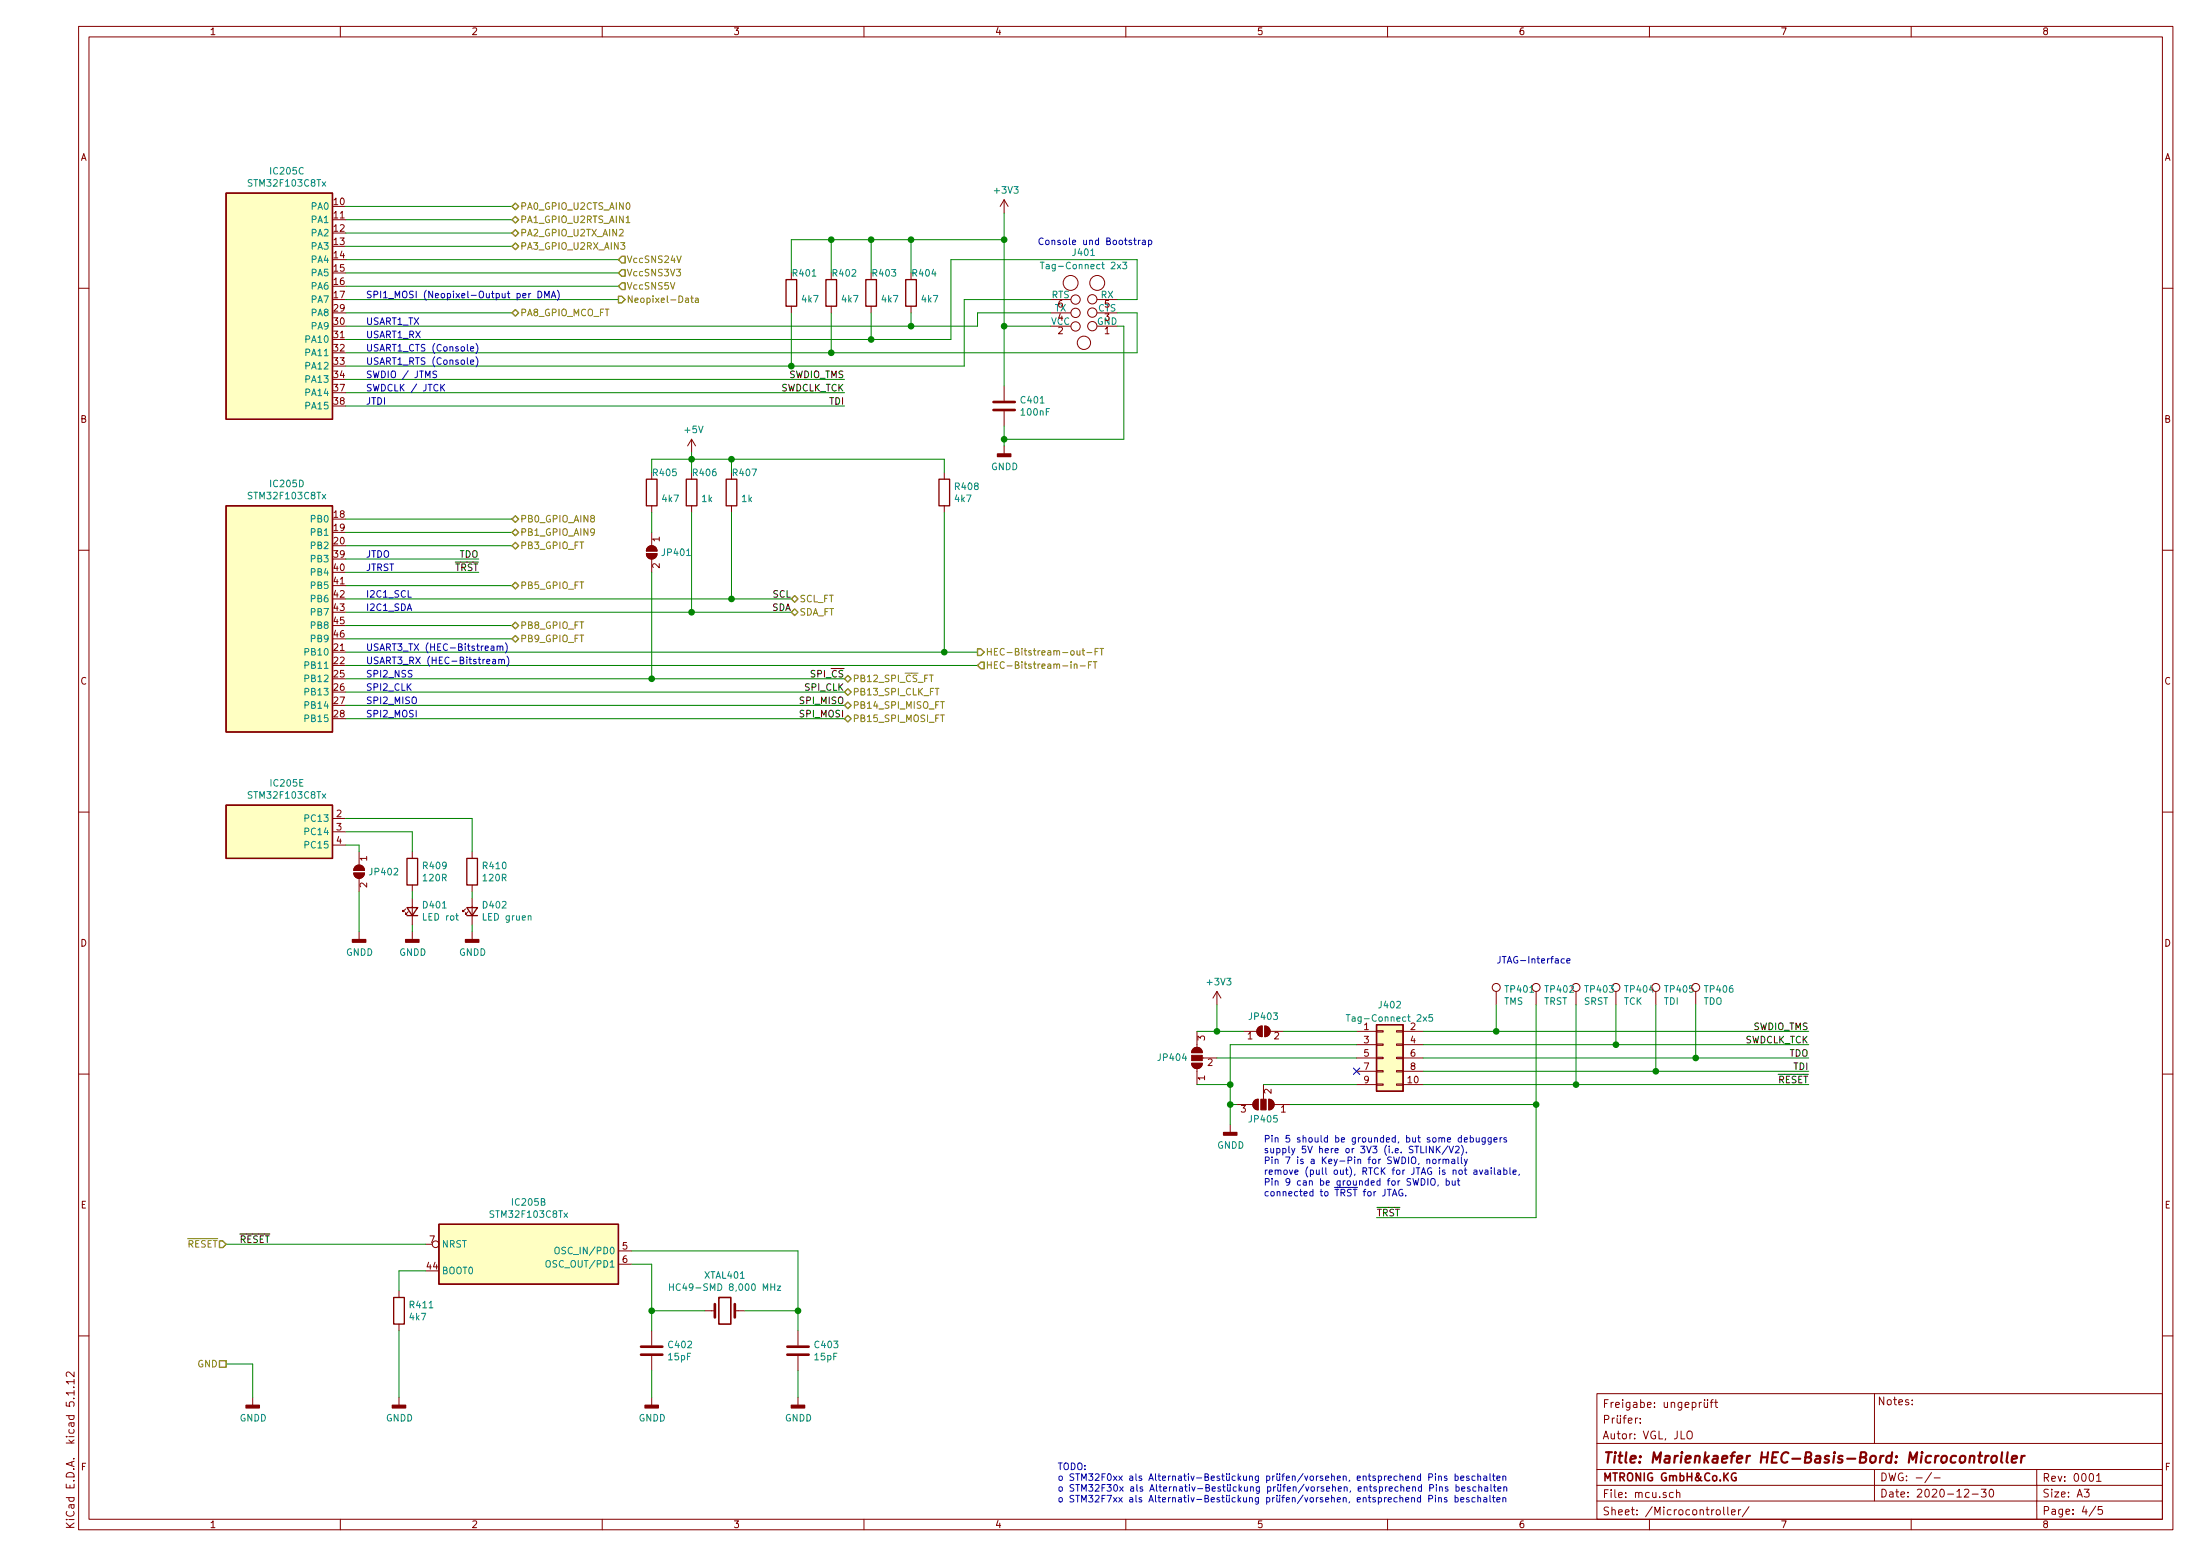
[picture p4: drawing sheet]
<svg xmlns="http://www.w3.org/2000/svg" width="420mm" height="297mm" viewBox="0 0 420 297" stroke-linecap="round" stroke-linejoin="round" font-family="sans-serif">
<g fill="none" stroke="#840000" stroke-width=".19">
<path d="M15 5h400v287h-400zM17 7h396v283h-396zM65 5v2M115 5v2M165 5v2M215 5v2M265 5v2M315 5v2M365 5v2M191.8 38.1l-.8 1.3M191.8 38.1v2.6M191.8 38.1l.7 1.3"/>
<path d="M15 55h2M151.1 58.5v1.2M158.7 58.5v1.2M166.4 58.5v1.2M174 58.5v1.2M200.7 59.7h3.8M200.7 57.2h3.8M209.5 59.7h3.9M209.5 57.2h3.9M413 55h2M191.8 73.7v2.8M191.8 78.5v2.8"/>
<path d="M200.7 62.3h3.8M209.5 62.3h3.9M124.5 96.6v1.2M132.1 83.9l-.8 1.2M132.1 83.9v2.5M132.1 96.6v1.2M132.1 83.9l.7 1.2M139.7 96.6v1.2M180.3 90.2v1.3M180.3 96.6v1.2M191.8 85.1v1.6M15 105h2"/>
<path d="M123.4 105.7h2.1a1.02 1.02 0 0 1-1 1 1.02 1.02 0 0 1-1.1-1zM123.7 104.5a1.02 1.02 0 0 1 1.1-.3 1.02 1.02 0 0 1 .7 1h-2.1zM124.5 101.6v2.6M124.5 106.7v2.6M413 105h2M15 155h2M63.5 156.2h2.5M63.5 158.8h2.5M413 155h2M63.5 161.3h2.5M67.6 166.7h2a1.02 1.02 0 0 1-1 1 1.02 1.02 0 0 1-1-1zM67.8 165.5a1.02 1.02 0 0 1 1.1-.3 1.02 1.02 0 0 1 .7 1h-2z"/>
<path d="M68.6 162.6v2.5M68.6 167.7v2.5M68.6 177.8v1.6M77.5 173.5l-.5 .5v-.2v.2h.2M78 174l-.5 .5v-.2v.2h.2M78.7 162.6v1.3M78.7 168.9v1.3M78.7 171.5v5.1M78.7 177.8v1.6M88.9 173.5l-.5 .5v-.2v.2h.2M89.4 174l-.5 .5v-.2v.2h.3M90.2 162.6v1.3"/>
<path d="M90.2 168.9v1.3M90.2 171.5v5.1M90.2 177.8v1.6M228.6 196.9v3M232.4 189.3l-.8 1.2M232.4 189.3v2.5M232.4 189.3l.8 1.2M237.5 196.9h2.5M240.3 196.2l.4-.3h.3v2a1.03 1.03 0 0 1-.9-.6 1.03 1.03 0 0 1 .2-1.1zM241.6 195.9a1.02 1.02 0 0 1 1 1 1.02 1.02 0 0 1-1 1zM242.6 196.9h2.5M259.1 196.9h3.8"/>
<path d="M259.1 199.4h3.8M262.9 199.3h1.3v.3h-1.3zM262.9 196.8h1.3v.2h-1.3zM266.7 199.3h1.3v.3h-1.3zM266.7 196.8h1.3v.2h-1.3zM268 196.9h3.8M268 199.4h3.8M285.7 189.3v2.5M293.4 189.3v2.5M301 189.3v2.5M308.6 189.3v2.5M316.2 189.3v2.5"/>
<path d="M323.8 189.3v2.5M15 205h2M227.6 203h2a1.02 1.02 0 0 1-1 1 1.02 1.02 0 0 1-1-1zM227.8 200.3a1.02 1.02 0 0 1 1.1-.3 1.02 1.02 0 0 1 .7 1h-2zM228.6 204v3M229.6 202h2.8M234.9 214.7v1.5M236.2 210.9h3.1M239.5 210.2l.4-.3 .4-.1v2.1a1.03 1.03 0 0 1-.9-.6 1.03 1.03 0 0 1 .1-1.1zM241.3 207v2.8M242.3 209.8a1.02 1.02 0 0 1 1 1.1 1.02 1.02 0 0 1-1 1zM243.3 210.9h3.1"/>
<path d="M259.1 202h3.8M259.1 207h3.8M259.1 204.5h3.8M262.9 206.9h1.3v.3h-1.3zM262.9 204.4h1.3v.2h-1.3zM262.9 201.8h1.3v.3h-1.3zM266.7 206.9h1.3v.3h-1.3zM266.7 204.4h1.3v.2h-1.3zM266.7 201.8h1.3v.3h-1.3zM268 202h3.8M268 207h3.8M268 204.5h3.8"/>
<path d="M413 205h2M81.3 237.5h1.2M118.1 238.8h2.5M15 255h2M76.2 246.4v1.3M76.2 252.8v1.2M118.1 241.3h2.5M124.5 254v2.8M124.5 258.9v2.8M134.6 250.2h1.9M140.3 250.2h1.9M152.4 254v2.8"/>
<path d="M152.4 258.9v2.8M413 255h2M14 264.8h.1M14.1 265.9h-1.5l.5 .4M14.1 263.8h-1.5l.5 .4M14.1 261.9v.9l-1-.9-.5 .3 .2 .5M14.1 263.3v.9M14.1 265.5v.8M48.3 266.7v1.6M76.2 266.7v1.6M124.5 266.7v1.6M152.4 266.7v1.6"/>
<path d="M305 266.1h108v23.9h-108zM305 275.6h108M313.3 271.6v.1M313.3 270.8v.1M322.2 273.4a.5 .5 0 0 1 .6-.2 .5 .5 0 0 1 .4 .5v.5a.51 .51 0 0 1-.5 .5 .51 .51 0 0 1-.5-.5zM325 267.7l-.5 .3M325.5 267.7l.1 .9 .3 .1 .2-.1M325.6 267.2v.1M326.1 267.2v.1M326.1 267.7v1M326.6 267.7h.6M327.2 267.2l-.4 .2v1.3"/>
<path d="M327.5 267.7h.5M327.7 267.2v1.3l.3 .2M358 266v9.5M365.2 268.1v.1M365.2 267.3v.1M65 290v2M115 290v2M165 290v2M215 290v2M265 290v2M305 286.5h108M305 283.6h108"/>
<path d="M305 280.5h108M315 290v2M319.6 285l-.5-.1-.3 .3 .1 .6 .2 .1 .5-.1M320.2 285l.2-.1 .4 .1v.9M320.2 284.4v1.5M327.8 288.3l.2-.1 .5 .1v.8l-.3 .1-.4-.1zM329.2 287.7v1.3l.2 .2M330 287.7v1.3l.2 .2M330.7 288.7l.7-.1-.1-.3-.4-.1-.2 .2 .1 .7h.5M332 288.2v1M332.5 288.2l-.5 .3M334 287.6l-1.3 1.9"/>
<path d="M358 280.5v6M365 290v2M368.9 281.1l-1.3 1.9M369.4 282.1h1.1M375.2 284.4l.5-.1 .3 .4-.9 1.1h.9M376.7 285.2h1.1M378.4 284.3h.9l-.5 .6 .4 .1v.7l-.2 .1-.6-.1M380.1 284.4l.1-.1a.8 .8 0 0 1 .6 .7 .8 .8 0 0 1-.6 .8 1 1 0 0 1-.1-1.4zM389 280.5v6M389 286.5v3.5M398 284.3h1l-.5 .6 .4 .1v.7l-.2 .1-.7-.1M400.3 287.5l-1.3 1.9"/>
<path d="M400.4 281.7l.4-.4v1.5M400.4 282.8h.9M401.5 287.6h-.7l-.1 .7 .2-.1h.5l.1 .3v.5l-.2 .1-.6-.1"/>
<circle cx="204.5" cy="54" r="1.42"/>
<circle cx="205.4" cy="59.7" r=".89"/>
<circle cx="205.4" cy="57.2" r=".89"/>
<circle cx="208.6" cy="57.1" r=".89"/>
<circle cx="208.6" cy="59.7" r=".89"/>
<circle cx="209.5" cy="54" r="1.42"/>
<circle cx="205.4" cy="62.3" r=".89"/>
<circle cx="207" cy="65.4" r="1.27"/>
<circle cx="208.6" cy="62.3" r=".89"/>
<circle cx="285.8" cy="188.5" r=".76"/>
<circle cx="293.4" cy="188.5" r=".76"/>
<circle cx="301" cy="188.5" r=".76"/>
<circle cx="308.6" cy="188.5" r=".76"/>
<circle cx="316.2" cy="188.5" r=".76"/>
<circle cx="323.9" cy="188.5" r=".76"/>
<circle cx="83.2" cy="237.5" r=".63"/>
</g>
<path d="M376.3 278.1l.3-.2 .4 .1v1.2M377.8 277.9h.8M378.2 277.2l-.2 1.8v.1l.4 .1M379.2 277.9l-.1 1.3M379.8 277.9l-.4 .1-.2 .3M380.4 278.1l.2-.1a.51 .51 0 0 1 .8 .3l-.2 .8a.53 .53 0 0 1-.5 .2 .53 .53 0 0 1-.4-.4zM382.4 277.2l-.2 1.8 .2 .2M383.4 277.2l-.2 1.8 .3 .2M384.2 278.6l1-.2-.1-.4-.5-.1-.3 .3v.9l.1 .1 .6-.1M386.1 277.9l-.1 1.3M386.7 277.9a.5 .5 0 0 0-.6 .4" fill="none" stroke="#840000" stroke-width=".41"/>
<path d="M137.3 247.7h2.3v5.1h-2.3zM331.5 281.3a.7 .7 0 0 0-.9 .6 .7 .7 0 0 0 .9 .7l.1-.5h-.3" fill="none" stroke="#840000" stroke-width=".3"/>
<g fill="#840000" stroke="#840000" stroke-width=".25">
<path d="M88.9 179.4h2.5v.5h-2.5z"/>
<path d="M67.3 179.4h2.5v.5h-2.5z"/>
<path d="M47 268.3h2.5v.5h-2.5z"/>
<path d="M77.5 179.4h2.5v.5h-2.5z"/>
<path d="M233.7 216.2h2.5v.5h-2.5z"/>
<path d="M123.2 268.3h2.5v.5h-2.5z"/>
<path d="M151.1 268.3h2.6v.5h-2.6z"/>
<path d="M190.5 86.7h2.5v.5h-2.5z"/>
<path d="M74.9 268.3h2.6v.5h-2.6z"/>
</g>
<g fill="#840000" stroke="#840000" stroke-width=".19">
<path d="M242.3 209.8a1.02 1.02 0 0 1 1 1.1 1.02 1.02 0 0 1-1 1z"/>
<path d="M239.5 210.2l.4-.3 .4-.1v2.1a1.03 1.03 0 0 1-.9-.6 1.03 1.03 0 0 1 .1-1.1z"/>
<path d="M240.8 209.8h1v2.1h-1z"/>
<path d="M67.8 165.5a1.02 1.02 0 0 1 1.1-.3 1.02 1.02 0 0 1 .7 1h-2z"/>
<path d="M67.6 166.7h2a1.02 1.02 0 0 1-1 1 1.02 1.02 0 0 1-1-1z"/>
<path d="M123.7 104.5a1.02 1.02 0 0 1 1.1-.3 1.02 1.02 0 0 1 .7 1h-2.1z"/>
<path d="M123.4 105.7h2.1a1.02 1.02 0 0 1-1 1 1.02 1.02 0 0 1-1.1-1z"/>
<path d="M227.6 203h2a1.02 1.02 0 0 1-1 1 1.02 1.02 0 0 1-1-1z"/>
<path d="M227.8 200.3a1.02 1.02 0 0 1 1.1-.3 1.02 1.02 0 0 1 .7 1h-2z"/>
<path d="M227.6 201.5h2v1h-2z"/>
<path d="M240.3 196.2l.4-.3h.3v2a1.03 1.03 0 0 1-.9-.6 1.03 1.03 0 0 1 .2-1.1z"/>
<path d="M241.6 195.9a1.02 1.02 0 0 1 1 1 1.02 1.02 0 0 1-1 1z"/>
</g>
<g fill="none" stroke="#840000" stroke-width=".25">
<path d="M43.2 36.9h20.3v43.1h-20.3zM150.1 53.4h2v5.1h-2zM157.7 53.4h2.1v5.1h-2.1zM165.4 53.4h2v5.1h-2zM173 53.4h2v5.1h-2zM43.2 96.6h20.3v43.1h-20.3zM123.4 91.5h2.1v5.1h-2.1zM131.1 91.5h2v5.1h-2zM138.7 91.5h2v5.1h-2zM179.3 91.5h2.1v5.1h-2.1zM43.2 153.7h20.3v10.2h-20.3zM77.7 163.9h2.1v5h-2.1z"/>
<path d="M77.7 173.3h2.1l-1.1 1.5zM77.7 174.8h2.1M89.2 163.9h2v5h-2zM89.2 173.3h2l-1 1.5zM89.2 174.8h2M262.9 195.6h5.1v12.7h-5.1zM83.8 233.7h34.3v11.4h-34.3zM75.2 247.7h2v5.1h-2z"/>
</g>
<g fill="none" stroke="#008484" stroke-width=".19">
<path d="M198.7 50h.7M199 50v1.3M213.4 50.5l.6 .8M214 50.5l-.6 .8M214.4 50h.8l-.4 .5 .3 .2v.5l-.1 .1-.6-.1M87 174.8h.5M87.2 174.4v1.1l.3 .2M100.9 174.9l.2-.1 .3 .1v.8M257.1 193.7h.7M257.5 193.7v1.3M271.8 194.1l.7 .9M272.5 194.1l-.7 .9"/>
<path d="M273.6 193.7h-.7v.6l.2-.1 .5 .1v.5l-.2 .2-.5-.2M106 238.3l.3-.2a.44 .44 0 0 1 .5 .4v.7l-.5 .2-.3-.2zM104.3 240.8l.3-.2a.44 .44 0 0 1 .5 .5v.6l-.5 .2-.3-.2zM127.9 245.1v1.2M127.9 245.7h.7M128.6 245.1v1.2M148.4 245.5h.7l-.7 .8h.7"/>
</g>
<g fill="#ffffc2" stroke="#ffffc2" stroke-width=".19">
<path d="M262.9 195.6h5.1v12.7h-5.1z"/>
<path d="M43.2 36.9h20.3v43.1h-20.3z"/>
<path d="M43.2 96.6h20.3v43.1h-20.3z"/>
<path d="M43.2 153.7h20.3v10.2h-20.3z"/>
<path d="M83.8 233.7h34.3v11.4h-34.3z"/>
</g>
<path d="M189.7 78.3h4.1M189.7 76.7h4.1M122.4 258.6h4.1M122.4 257.1h4.1M136.5 249v2.5M140.3 249v2.5M150.4 258.6h4M150.4 257.1h4" fill="none" stroke="#840000" stroke-width=".51"/>
<g fill="none" stroke="#008400" stroke-width=".19">
<path d="M66 39.4h31.8M66 59.7h31.8M66 49.6h52.1M66 57.2h52.1M66 54.6h52.1M66 52.1h52.1M66 47h31.8M66 44.5h31.8M66 41.9h31.8M151.1 59.7v10.2M158.7 45.8v6.3M158.7 59.7v7.6"/>
<path d="M166.4 45.8v6.3M166.4 59.7v5.1M174 45.8v6.3M174 59.7v2.6M191.8 45.8h-40.7v6.3M191.8 40.7v33M200.7 59.7h-14v2.6h-120.7M200.7 57.2h-16.6v12.7h-118.1M213.4 57.2h3.8v-7.6h-35.6v15.2h-115.6M213.4 59.7h3.8v7.6h-151.2M66 72.4h95.3M66 75h95.3"/>
<path d="M66 77.5h95.3M191.8 62.3h8.9M213.4 62.3h1.2v21.6h-22.8M66 99.1h31.8M124.5 90.2v-2.5h55.8v2.5M124.5 97.8v3.8M132.1 86.4v3.8M132.1 97.8v19.1M139.7 87.7v2.5M139.7 97.8v16.5M180.3 97.8v26.7M191.8 81.3v3.8"/>
<path d="M66 116.9h85.1M66 114.3h85.1M66 119.4h31.8M66 111.8h31.8M66 104.2h31.8M66 101.6h31.8M66 106.7h25.4M66 109.3h25.4M124.5 109.3v20.3M66 132.1h95.3M66 134.7h95.3M66 137.2h95.3"/>
<path d="M66 129.6h95.3M66 122h31.8M66 127h120.7M66 124.5h120.7M66 158.8h12.7v3.8M66 156.2h24.2v6.4M66 161.3h2.6v1.3M68.6 170.2v7.6M78.7 170.2v1.3M78.7 176.6v1.2M90.2 170.2v1.3M90.2 176.6v1.2"/>
<path d="M228.6 196.9h8.9M232.4 191.8v5.1M245.1 196.9h14M259.1 199.4h-24.2v15.3M271.8 196.9h73.6M271.8 199.4h73.6M285.7 191.8v5.1M293.4 191.8v40.6h-30.5M301 191.8v15.2M308.6 191.8v7.6M316.2 191.8v12.7M323.8 191.8v10.2"/>
<path d="M228.6 207h6.3M232.4 202h26.7M234.9 210.9h1.3M241.3 207h17.8M246.4 210.9h47M271.8 202h73.6M271.8 207h73.6M271.8 204.5h73.6M43.2 237.5h38.1M120.6 238.8h31.8v15.2M76.2 254v12.7M81.3 242.6h-5.1v3.8"/>
<path d="M120.6 241.3h3.9v12.7M124.5 250.2h10.1M142.2 250.2h10.2M43.2 260.4h5.1v6.3M124.5 261.7v5M152.4 261.7v5"/>
</g>
<g fill="none" stroke="#848400" stroke-width=".19">
<path d="M118.3 43.9l.5-.1 .2 .3-.8 .9h.8M118.5 46.3h.8l-.4 .5 .4 .1v.6l-.2 .1-.6-.1M119.6 42.5h.7M129.2 51.4h.8l-.4 .5 .3 .1v.6l-.5 .1-.2-.2M129.3 48.9l.4 1.2 .4-1.2M130.9 57h.5l.1 .7M131.5 57.2l-.4 .1-.2 .1v.3h.6M131.9 56.9h.5M132.1 56.5v1.1l.3 .1M132.8 57h.5l.1 .7M133.4 57.2l-.5 .1-.1 .1v.3h.6M113.1 98.9l-.2-.1v-.3l.4-.1 .2 .2v.2l-.6 .2-.1 .2 .1 .3 .2 .2 .3-.1 .1-.2v-.2l-.2-.3"/>
<path d="M113.5 101.5l-.2 .2h-.4l-.1-.2 .1-.4 .4-.2 .2 .3-.1 .9-.5 .1M177.5 128.9h.7M178.6 131.4h.7M179.6 136.5h.8M179.6 133.9h.8M205.2 126.9l.1-.1h.3l.1 .8M206.3 127.1h1M206.7 124.2h.4M206.8 123.8v1.1l.3 .2M207.6 124.6h.9M207.9 126.9h.4M208.5 126.3h-.6v1.3"/>
<path d="M208.8 126.3h.7M209.1 126.3v1.3M209.1 124.4h.5M209.8 123.8h-.7v1.3M210.1 123.8h.7M210.4 123.8v1.3"/>
</g>
<g fill="none" stroke="#848400" stroke-width=".25">
<path d="M97.8 39.4l.6-.6 .7 .6-.7 .6zM97.8 59.7l.6-.6 .7 .6-.7 .7zM97.8 47l.6-.6 .7 .6-.7 .7zM97.8 44.5l.6-.6 .7 .6-.7 .6zM97.8 41.9l.6-.6 .7 .6-.7 .7zM118.1 56.6h.6l.7 .6-.7 .6h-.6zM118.7 54h.7v1.3h-.7l-.6-.7zM118.7 48.9h.7v1.3h-.7l-.6-.6zM118.7 51.5h.7v1.2h-.7l-.6-.6zM97.8 99.1l.6-.6 .7 .6-.7 .6zM97.8 119.4l.6-.6 .7 .6-.7 .7zM97.8 111.8l.6-.6 .7 .6-.7 .6z"/>
<path d="M97.8 101.6l.6-.6 .7 .6-.7 .7zM98.4 103.5l.7 .7-.7 .6-.6-.6zM151.1 116.9l.7-.7 .6 .7-.6 .6zM151.1 114.3l.7-.6 .6 .6-.6 .7zM97.8 122l.6-.7 .7 .7-.7 .6zM161.3 129.6l.6-.7 .7 .7-.7 .6zM161.3 132.1l.6-.6 .7 .6-.7 .7zM161.3 137.2l.6-.6 .7 .6-.7 .6zM161.3 134.7l.6-.7 .7 .7-.7 .6zM186.7 123.9h.6l.7 .6-.7 .6h-.6zM187.3 126.4h.7v1.3h-.7l-.6-.7zM41.9 236.9h.6l.7 .6-.7 .7h-.6z"/>
<path d="M41.9 259.8h1.3v1.2h-1.3z"/>
</g>
<g fill="none" stroke="#0000c2" stroke-width=".19">
<path d="M102.7 55.6a.64 .64 0 0 1 .8 .6 .64 .64 0 0 1-.8 .7zM104 56.9v-1.3l.4 .9 .5-.9v1.3M105.3 56.9l.4-1.3 .4 1.3M105.4 56.5h.6M106.5 55.4a1.47 1.47 0 0 1 0 1.9M216.5 45.9h.5M216.7 45.4v1.1l.3 .2M217.4 45.9v.8M217.8 45.9l-.4 .2M218.2 45.9h.5v.8M218.7 46.2h-.4l-.2 .2 .2 .3 .4-.1M219.4 45.9h.3l.3 .2-.2 .5h-.4"/>
<path d="M219.4 45.9v1.2M83.4 70.9l-.5-.1-.2 .2v.3l.6 .3 .1 .3-.2 .2-.5-.1M84.2 73.4v1.2M84.4 73.9l.5 .7M84.9 73.4l-.7 .7M89.9 66.6l.6-.1-.1-.3h-.4l-.1 .2v.6h.5M89.9 69.1l.6-.1-.1-.2-.4-.1-.1 .2v.6h.5M90.9 65.6a1.47 1.47 0 0 1 0 1.9M90.9 68.1a1.47 1.47 0 0 1 0 1.9M93.8 123.4h.5v.8M94.1 125.9h.5v.8M94.3 123.6l-.4 .1-.1 .2v.2h.5"/>
<path d="M94.6 126.2h-.4l-.1 .2v.3h.5M94.9 123.5l.2-.2 .3 .1 .1 .8M94.9 123.3v.9M95.2 126l.2-.1h.3l.1 .8M95.2 125.9v.8M95.5 123.5l.2-.2 .3 .1v.8M95.8 126l.2-.1h.3v.8M96.5 122.7a1.47 1.47 0 0 1 0 1.9M96.8 125.3a1.47 1.47 0 0 1 0 1.9M298.8 183.1l-.4-.1-.3 .2 .2 .6h.5M299.2 183.4l.6-.1v-.2l-.4-.1-.2 .2 .1 .6h.5M273.7 218.8v1.3l-.7-1.3v1.3"/>
<path d="M274.3 218.8v1.3M274.5 219.4l.6 .7M275.1 218.8l-.8 .7M276.5 218.8l-1.1 1.6M276.7 218.8l.5 1.3 .4-1.3M278 218.9l.4-.1 .3 .4-.8 .9h.8M279.1 218.6a1.4 1.4 0 0 1 0 2M279.7 217.6l.5-.1v-.3h-.4l-.1 .2v.6h.5M280.1 219.9v.2M280.8 217.2h.4l.2 .2-.1 .6h-.5M280.8 216.7v1.3M281.9 217.2l.1 .8 .5-.1"/>
<path d="M282.5 217.2v.8M283.6 217.2v1l-.2 .3-.3-.1M283.6 217.2h-.3l-.3 .2 .2 .6h.4M284.8 217.2l-.1 1.1-.1 .2-.3-.1M284.8 217.2h-.4l-.2 .2 .1 .6h.5M285.3 217.6l.6-.1v-.3h-.4l-.2 .2 .1 .6h.5M286.5 217.2v.8M286.8 217.2l-.3 .2M287.7 217.2h-.3l-.2 .2 .1 .1 .4 .2v.3h-.5M265.3 227v1.3M265.9 228.3l.4-1.3 .5 1.3M266 228h.6"/>
<path d="M267.8 227.1a.59 .59 0 0 0-.7 .6 .59 .59 0 0 0 .7 .6l.1-.5h-.2M268.5 228.2v.1M272.5 221.4l.2-.1h.3v.8M272.7 225v1.2M273.4 225.1l.1-.1a.47 .47 0 0 1 .6 .4l-.1 .7-.2 .1h-.4a.93 .93 0 0 1 0-1.1zM273.7 221.3h.3l.3 .2-.2 .6h-.3l-.1-.1zM274.7 226.2l-.1 .2M274.8 221.3v.8M275.2 221.3l-.4 .2M275.6 221.4l.2-.1h.3v.8M275.6 221.3v.8M276.1 221.5l.2-.2h.3l.1 .8"/>
<path d="M276.2 225.5l.4-.1 .2 .2-.1 .6h-.5M276.2 225v1.2M277.3 221.3h.5v.8M277.3 225.4l.1 .8 .5-.1M277.8 221.6l-.6 .2 .1 .3h.5M277.9 225.4v.8M278.3 225.4h.5M278.4 220.9v1.1l.2 .1M278.5 225v1.1l.3 .1M279.1 220.9v1.1l.2 .1M279.7 221.3l.3 .8M280.2 221.3l-.4 1.1-.1 .2"/>
<path d="M281.5 223.4h.5l.1 .8M282.1 223.7h-.5l-.1 .2v.2h.6M282.5 223.4l.4 .8 .3-.8M283.6 223.4h.5l.1 .8M284.2 223.7l-.6 .2v.2h.6M284.8 222.9v.1M284.8 223.4v.8M285.4 222.9v1.1l.2 .2M286.1 223.4h.4l.1 .8M286.6 223.7h-.4l-.2 .2 .1 .2h.5M287.2 223.4h.4l.2 .2-.1 .5h-.5M287.2 222.9v1.3"/>
<path d="M288.4 222.9v1.1l.1 .2M289 223.8l.6-.1-.1-.3h-.4l-.1 .1v.6h.5M290.2 224.1l-.2 .3M272.9 282h.6l.1-.2-.1-.3-.6-.2v1.3M272.9 286.1h.6l.1-.2-.1-.3-.6-.1v1.2M273 284.1l.7-.1 .1-.2-.1-.3-.7-.1v1.3M274.1 281.3v.2M274.1 285.5v.1M274.1 281.8v.8M274.1 285.9v.8M274.3 283.4v.1M274.3 283.8v.9"/>
<path d="M274.8 281.9l.1-.1h.3l.1 .8M274.8 286l.1-.1h.3l.1 .8M274.8 281.8v.8M274.8 285.9v.8M274.9 284l.2-.2 .3 .1 .1 .8M274.9 283.8v.9M276.3 281.8h-.3l-.2 .2 .1 .1 .4 .2v.3h-.5M276.3 285.9h-.3l-.2 .2 .1 .1 .4 .2v.3h-.5M276.5 283.9l-.3-.1-.2 .2 .1 .2 .4 .1v.3h-.5M277.9 281.8h.4l.2 .2-.1 .6h-.5M277.9 285.9h.4l.2 .2-.1 .6h-.5M277.9 281.3v1.3"/>
<path d="M277.9 285.5v1.2M278.1 283.9l.3-.1 .3 .3-.1 .5h-.5M278.1 283.4v1.3M279 282.2l.6-.1-.1-.3h-.3l-.2 .2v.6h.5M279 286.3l.6-.1-.1-.3h-.3l-.2 .2v.6h.5M279.2 284.2l.6-.1-.1-.2-.4-.1-.1 .2v.6h.5M280.5 281.8h-.3l-.1 .2v.1l.4 .2v.3h-.4M280.5 285.9h-.3l-.1 .2v.1l.4 .2v.3h-.4M280.7 283.9l-.3-.1-.2 .2 .1 .2 .4 .1v.3h-.5M281.7 281.8h-.4l-.2 .2 .1 .6h.5M281.7 285.9h-.4l-.2 .2 .1 .6h.5M281.9 283.9l-.4-.1-.2 .3 .1 .5h.5"/>
<path d="M282.2 281.9l.2-.1h.3l.1 .8M282.2 286l.2-.1h.3l.1 .8M282.2 281.3v1.3M282.2 285.5v1.2M282.4 284l.2-.2 .3 .1 .1 .8M282.4 283.4v1.3M283.4 281.8h.5v.8M283.4 285.9h.5v.8M283.6 283.9h.4l.1 .8M283.9 282.1h-.4l-.2 .2 .1 .3h.5M283.9 286.2h-.4l-.2 .2 .1 .3h.5M284.1 284.1l-.4 .1-.2 .2 .1 .2h.5"/>
<path d="M284.6 281.3v1.1l.1 .2M284.6 285.5v1l.1 .2M284.7 283.4v1.1l.2 .2M285 281.8h.5M285 285.9h.5M285.2 281.3v1.1l.3 .2M285.2 285.5v1l.3 .2M285.2 283.8h.5M285.4 283.4v1.1l.3 .2M285.9 282.2l.6-.1-.1-.3h-.3l-.2 .2v.6h.5M285.9 286.3l.6-.1-.1-.3h-.3l-.2 .2v.6h.5M286.1 284.2l.6-.1-.1-.2-.4-.1-.1 .2v.6h.5"/>
<path d="M287 281.9l.2-.1h.3l.1 .8M287 286l.2-.1h.3l.1 .8M287 281.8v.8M287 285.9v.8M287.2 284l.2-.2 .3 .1 .1 .8M287.2 283.8v.9"/>
</g>
<g fill="#008400" stroke="#008400" stroke-width=".25">
<circle cx="166.4" cy="64.8" r=".51"/>
<circle cx="139.7" cy="87.7" r=".51"/>
<circle cx="166.4" cy="45.8" r=".51"/>
<circle cx="152.4" cy="250.2" r=".51"/>
<circle cx="158.8" cy="45.8" r=".51"/>
<circle cx="191.8" cy="62.3" r=".51"/>
<circle cx="158.8" cy="67.3" r=".51"/>
<circle cx="191.8" cy="45.8" r=".51"/>
<circle cx="180.3" cy="124.5" r=".51"/>
<circle cx="174" cy="62.3" r=".51"/>
<circle cx="191.8" cy="83.9" r=".51"/>
<circle cx="151.1" cy="69.9" r=".51"/>
<circle cx="232.4" cy="196.9" r=".51"/>
<circle cx="124.5" cy="250.2" r=".51"/>
<circle cx="293.4" cy="210.9" r=".51"/>
<circle cx="174" cy="45.8" r=".51"/>
<circle cx="235" cy="210.9" r=".51"/>
<circle cx="124.5" cy="129.6" r=".51"/>
<circle cx="235" cy="207" r=".51"/>
<circle cx="323.8" cy="202" r=".51"/>
<circle cx="316.2" cy="204.5" r=".51"/>
<circle cx="132.1" cy="116.9" r=".51"/>
<circle cx="308.6" cy="199.4" r=".51"/>
<circle cx="132.1" cy="87.7" r=".51"/>
<circle cx="301" cy="207" r=".51"/>
<circle cx="139.7" cy="114.3" r=".51"/>
<circle cx="285.7" cy="196.9" r=".51"/>
</g>
<path d="M258.5 203.9l1.2 1.2M259.7 203.9l-1.2 1.2" fill="none" stroke="#000084" stroke-width=".19"/>
<text font-size="2.8" fill="#840000" x="306" y="279.3">Title: Marienkaefer HEC-Basis-Bord: Microcontroller</text>
<g font-size="2.1" fill="#840000">
<text x="306" y="268.8">Freigabe: ungeprüft</text>
<text x="358.5" y="268.3">Notes:</text>
<text x="306" y="274.8">Autor: VGL, JLO</text>
<text x="306" y="271.8">Prüfer:</text>
<text x="306" y="286">File: mcu.sch</text>
<text x="306" y="282.8">MTRONIG GmbH&amp;Co.KG</text>
<text x="359" y="285.9">Date: 2020-12-30</text>
<text x="359" y="282.8">DWG: -/-</text>
<text x="390" y="282.9">Rev: 0001</text>
<text x="390" y="285.9">Size: A3</text>
<text x="14.2" y="292" transform="rotate(-90 14.2 292)">KiCad E.D.A. kicad 5.1.12</text>
<text x="306" y="289.3">Sheet: /Microcontroller/</text>
<text x="390" y="289.2">Page: 4/5</text>
</g>
<g font-size="1.8" fill="#840000">
<text x="40" y="6.7">1</text>
<text x="90" y="6.7">2</text>
<text x="140" y="6.7">3</text>
<text x="190" y="6.7">4</text>
<text x="240" y="6.7">5</text>
<text x="290" y="6.7">6</text>
<text x="340" y="6.7">7</text>
<text x="390" y="6.7">8</text>
<text x="15.4" y="30.7">A</text>
<text x="413.4" y="30.7">A</text>
<text x="63.8" y="39.2">10</text>
<text x="63.8" y="41.7">11</text>
<text x="63.8" y="44.2">12</text>
<text x="63.8" y="46.8">13</text>
<text x="63.8" y="49.3">14</text>
<text x="63.8" y="51.9">15</text>
<text x="63.8" y="54.4">16</text>
<text x="63.8" y="56.9">17</text>
<text x="63.8" y="59.5">29</text>
<text x="202.1" y="58.7">6</text>
<text x="211" y="58.7">5</text>
<text x="63.8" y="62">30</text>
<text x="63.8" y="64.6">31</text>
<text x="202.1" y="63.8">2</text>
<text x="202.1" y="61.3">4</text>
<text x="211" y="63.8">1</text>
<text x="211" y="61.3">3</text>
<text x="63.8" y="67.1">32</text>
<text x="63.8" y="69.6">33</text>
<text x="63.8" y="72.2">34</text>
<text x="63.8" y="74.7">37</text>
<text x="63.8" y="77.3">38</text>
<text x="15.4" y="80.7">B</text>
<text x="413.4" y="80.7">B</text>
<text x="63.8" y="98.8">18</text>
<text x="63.8" y="101.4">19</text>
<text x="63.8" y="103.9">20</text>
<text x="63.8" y="106.5">39</text>
<text x="126" y="103.4" transform="rotate(-90 126 103.4)">1</text>
<text x="63.8" y="109">40</text>
<text x="63.8" y="111.5">41</text>
<text x="126" y="108.5" transform="rotate(-90 126 108.5)">2</text>
<text x="63.8" y="114.1">42</text>
<text x="63.8" y="116.6">43</text>
<text x="63.8" y="119.2">45</text>
<text x="63.8" y="124.2">21</text>
<text x="63.8" y="121.7">46</text>
<text x="15.4" y="130.7">C</text>
<text x="63.8" y="126.8">22</text>
<text x="63.8" y="129.3">25</text>
<text x="63.8" y="131.9">26</text>
<text x="413.4" y="130.7">C</text>
<text x="63.8" y="134.4">27</text>
<text x="63.8" y="136.9">28</text>
<text x="64.3" y="156">2</text>
<text x="64.3" y="158.5">3</text>
<text x="64.3" y="161.1">4</text>
<text x="70.1" y="164.3" transform="rotate(-90 70.1 164.3)">1</text>
<text x="70.1" y="169.4" transform="rotate(-90 70.1 169.4)">2</text>
<text x="15.4" y="180.7">D</text>
<text x="413.4" y="180.7">D</text>
<text x="260.5" y="196.6">1</text>
<text x="269.4" y="196.6">2</text>
<text x="230.1" y="198.6" transform="rotate(-90 230.1 198.6)">3</text>
<text x="230.7" y="203.5">2</text>
<text x="238.3" y="198.4">1</text>
<text x="243.4" y="198.4">2</text>
<text x="260.5" y="199.2">3</text>
<text x="260.5" y="201.7">5</text>
<text x="269.4" y="199.2">4</text>
<text x="269.4" y="201.7">6</text>
<text x="230.1" y="206.3" transform="rotate(-90 230.1 206.3)">1</text>
<text x="242.8" y="208.8" transform="rotate(-90 242.8 208.8)">2</text>
<text x="260.5" y="204.3">7</text>
<text x="260.5" y="206.8">9</text>
<text x="268.9" y="206.8">10</text>
<text x="269.4" y="204.3">8</text>
<text x="237" y="212.4">3</text>
<text x="244.6" y="212.4">1</text>
<text x="15.4" y="230.7">E</text>
<text x="413.4" y="230.7">E</text>
<text x="82.1" y="237.3">7</text>
<text x="118.9" y="238.5">5</text>
<text x="81.6" y="242.4">44</text>
<text x="118.9" y="241.1">6</text>
<text x="15.5" y="280.7">F</text>
<text x="413.5" y="280.7">F</text>
<text x="40" y="291.7">1</text>
<text x="90" y="291.7">2</text>
<text x="140" y="291.7">3</text>
<text x="190" y="291.7">4</text>
<text x="240" y="291.7">5</text>
<text x="290" y="291.7">6</text>
<text x="340" y="291.7">7</text>
<text x="390" y="291.7">8</text>
</g>
<g font-size="1.8" fill="#008484">
<text x="47.8" y="35.6">STM32F103C8Tx</text>
<text x="51.8" y="33.3">IC205C</text>
<text x="59.6" y="40">PA0</text>
<text x="190.1" y="37">+3V3</text>
<text x="59.6" y="42.6">PA1</text>
<text x="59.6" y="45.1">PA2</text>
<text x="59.6" y="47.7">PA3</text>
<text x="59.6" y="50.2">PA4</text>
<text x="59.6" y="52.7">PA5</text>
<text x="151.5" y="52.8">R401</text>
<text x="159.2" y="52.8">R402</text>
<text x="166.8" y="52.8">R403</text>
<text x="174.4" y="52.8">R404</text>
<text x="199.9" y="51.4">Tag-Connect 2x3</text>
<text x="205" y="48.9">J401</text>
<text x="59.6" y="55.3">PA6</text>
<text x="59.6" y="57.8">PA7</text>
<text x="153.2" y="57.7">4k7</text>
<text x="160.9" y="57.7">4k7</text>
<text x="168.5" y="57.7">4k7</text>
<text x="176.1" y="57.7">4k7</text>
<text x="200.8" y="56.9">RTS</text>
<text x="201.4" y="59.5">TX</text>
<text x="209.7" y="59.5">CTS</text>
<text x="210.2" y="56.9">RX</text>
<text x="58.6" y="65.4">PA10</text>
<text x="59.6" y="60.4">PA8</text>
<text x="59.6" y="62.9">PA9</text>
<text x="200.7" y="62">VCC</text>
<text x="209.5" y="62">GND</text>
<text x="58.6" y="68">PA11</text>
<text x="58.6" y="70.5">PA12</text>
<text x="58.6" y="73.1">PA13</text>
<text x="58.6" y="75.6">PA14</text>
<text x="195.1" y="77">C401</text>
<text x="58.6" y="78.1">PA15</text>
<text x="130.9" y="82.7">+5V</text>
<text x="195.1" y="79.3">100nF</text>
<text x="189.3" y="89.7">GNDD</text>
<text x="47.8" y="95.3">STM32F103C8Tx</text>
<text x="51.8" y="93">IC205D</text>
<text x="124.9" y="90.9">R405</text>
<text x="126.6" y="95.8">4k7</text>
<text x="132.5" y="90.9">R406</text>
<text x="134.1" y="95.8">1k</text>
<text x="140.1" y="90.9">R407</text>
<text x="141.7" y="95.8">1k</text>
<text x="182.4" y="95.8">4k7</text>
<text x="182.5" y="93.5">R408</text>
<text x="59.6" y="99.7">PB0</text>
<text x="59.6" y="102.3">PB1</text>
<text x="59.6" y="104.8">PB2</text>
<text x="59.6" y="107.4">PB3</text>
<text x="126.6" y="106.1">JP401</text>
<text x="59.6" y="109.9">PB4</text>
<text x="59.6" y="112.4">PB5</text>
<text x="59.6" y="115">PB6</text>
<text x="59.6" y="117.5">PB7</text>
<text x="58.6" y="125.1">PB10</text>
<text x="59.6" y="120.1">PB8</text>
<text x="59.6" y="122.6">PB9</text>
<text x="58.6" y="127.7">PB11</text>
<text x="58.6" y="130.2">PB12</text>
<text x="58.6" y="132.8">PB13</text>
<text x="58.6" y="135.3">PB14</text>
<text x="58.6" y="137.8">PB15</text>
<text x="47.8" y="152.5">STM32F103C8Tx</text>
<text x="51.8" y="150.2">IC205E</text>
<text x="58.6" y="156.9">PC13</text>
<text x="58.6" y="159.4">PC14</text>
<text x="58.6" y="162">PC15</text>
<text x="70.8" y="167.1">JP402</text>
<text x="80.9" y="165.9">R409</text>
<text x="92.4" y="165.9">R410</text>
<text x="80.9" y="168.2">120R</text>
<text x="80.9" y="173.4">D401</text>
<text x="92.4" y="168.2">120R</text>
<text x="92.4" y="173.4">D402</text>
<text x="80.9" y="175.7">LED rot</text>
<text x="92.4" y="175.7">LED gruen</text>
<text x="66.1" y="182.5">GNDD</text>
<text x="76.3" y="182.5">GNDD</text>
<text x="87.7" y="182.5">GNDD</text>
<text x="230.7" y="188.1">+3V3</text>
<text x="287.2" y="191.8">TMS</text>
<text x="287.6" y="189.5">TP401</text>
<text x="294.8" y="191.8">TRST</text>
<text x="295.2" y="189.5">TP402</text>
<text x="302.5" y="191.8">SRST</text>
<text x="302.9" y="189.5">TP403</text>
<text x="310.1" y="191.8">TCK</text>
<text x="310.5" y="189.5">TP404</text>
<text x="317.8" y="191.8">TDI</text>
<text x="318.1" y="189.5">TP405</text>
<text x="325.3" y="191.8">TDO</text>
<text x="325.7" y="189.5">TP406</text>
<text x="238.8" y="194.7">JP403</text>
<text x="258.3" y="195">Tag-Connect 2x5</text>
<text x="263.5" y="192.5">J402</text>
<text x="221.3" y="202.5">JP404</text>
<text x="238.7" y="214.3">JP405</text>
<text x="232.5" y="219.3">GNDD</text>
<text x="94" y="232.5">STM32F103C8Tx</text>
<text x="98" y="230.2">IC205B</text>
<text x="84.3" y="238.2">NRST</text>
<text x="107.1" y="239.4">OSC_IN/PD0</text>
<text x="84.3" y="243.2">BOOT0</text>
<text x="105.1" y="242">OSC_OUT/PD1</text>
<text x="134.6" y="244.1">XTAL401</text>
<text x="78.4" y="249.7">R411</text>
<text x="129.4" y="246.4">HC49-SMD 8,000 MHz</text>
<text x="78.3" y="252.1">4k7</text>
<text x="127.8" y="257.4">C402</text>
<text x="155.7" y="257.4">C403</text>
<text x="127.7" y="259.7">15pF</text>
<text x="155.7" y="259.7">15pF</text>
<text x="45.8" y="271.4">GNDD</text>
<text x="73.7" y="271.4">GNDD</text>
<text x="122" y="271.4">GNDD</text>
<text x="149.9" y="271.4">GNDD</text>
</g>
<g font-size="1.8" fill="#848400">
<text x="99.3" y="40">PA0_GPIO_U2CTS_AIN0</text>
<text x="99.3" y="47.7">PA3_GPIO_U2RX_AIN3</text>
<text x="99.3" y="45.1">PA2_GPIO_U2TX_AIN2</text>
<text x="99.3" y="42.6">PA1_GPIO_U2RTS_AIN1</text>
<text x="119.6" y="50.2">VccSNS24V</text>
<text x="119.6" y="52.7">VccSNS3V3</text>
<text x="119.6" y="57.8">Neopixel-Data</text>
<text x="119.6" y="55.3">VccSNS5V</text>
<text x="99.3" y="60.4">PA8_GPIO_MCO_FT</text>
<text x="99.3" y="99.7">PB0_GPIO_AIN8</text>
<text x="99.3" y="104.8">PB3_GPIO_FT</text>
<text x="99.3" y="102.3">PB1_GPIO_AIN9</text>
<text x="99.3" y="112.4">PB5_GPIO_FT</text>
<text x="152.7" y="117.5">SDA_FT</text>
<text x="152.7" y="115">SCL_FT</text>
<text x="99.3" y="120.1">PB8_GPIO_FT</text>
<text x="99.3" y="122.6">PB9_GPIO_FT</text>
<text x="188.2" y="125.1">HEC-Bitstream-out-FT</text>
<text x="162.8" y="130.2">PB12_SPI_CS_FT</text>
<text x="188.2" y="127.7">HEC-Bitstream-in-FT</text>
<text x="162.8" y="132.8">PB13_SPI_CLK_FT</text>
<text x="162.8" y="137.8">PB15_SPI_MOSI_FT</text>
<text x="162.8" y="135.3">PB14_SPI_MISO_FT</text>
<text x="35.8" y="238.2">RESET</text>
<text x="37.7" y="261">GND</text>
</g>
<g font-size="1.8" fill="#0000c2">
<text x="198.1" y="46.8">Console und Bootstrap</text>
<text x="69.8" y="56.9">SPI1_MOSI (Neopixel-Output per DMA)</text>
<text x="69.8" y="62">USART1_TX</text>
<text x="69.8" y="64.6">USART1_RX</text>
<text x="69.8" y="67.1">USART1_CTS (Console)</text>
<text x="69.8" y="69.6">USART1_RTS (Console)</text>
<text x="69.8" y="72.2">SWDIO / JTMS</text>
<text x="69.8" y="74.7">SWDCLK / JTCK</text>
<text x="69.8" y="77.3">JTDI</text>
<text x="69.8" y="106.5">JTDO</text>
<text x="69.8" y="109">JTRST</text>
<text x="69.8" y="116.6">I2C1_SDA</text>
<text x="69.8" y="114.1">I2C1_SCL</text>
<text x="69.8" y="124.2">USART3_TX (HEC-Bitstream)</text>
<text x="69.8" y="126.8">USART3_RX (HEC-Bitstream)</text>
<text x="69.8" y="129.3">SPI2_NSS</text>
<text x="69.8" y="131.9">SPI2_CLK</text>
<text x="69.8" y="136.9">SPI2_MOSI</text>
<text x="69.8" y="134.4">SPI2_MISO</text>
<text x="285.8" y="183.9">JTAG-Interface</text>
<text x="241.3" y="218.1">Pin 5 should be grounded, but some debuggers</text>
<text x="241.3" y="220.2">supply 5V here or 3V3 (i.e. STLINK/V2).</text>
<text x="241.3" y="222.2">Pin 7 is a Key-Pin for SWDIO, normally</text>
<text x="241.3" y="224.3">remove (pull out), RTCK for JTAG is not available,</text>
<text x="241.3" y="226.3">Pin 9 can be grounded for SWDIO, but</text>
<text x="241.3" y="228.4">connected to TRST for JTAG.</text>
<text x="201.9" y="280.6">TODO:</text>
<text x="201.9" y="282.7">o STM32F0xx als Alternativ-Bestückung prüfen/vorsehen, entsprechend Pins beschalten</text>
<text x="201.9" y="284.7">o STM32F30x als Alternativ-Bestückung prüfen/vorsehen, entsprechend Pins beschalten</text>
<text x="201.9" y="286.8">o STM32F7xx als Alternativ-Bestückung prüfen/vorsehen, entsprechend Pins beschalten</text>
</g>
<g font-size="1.8">
<text x="148.9" y="74.7">SWDCLK_TCK</text>
<text x="150.6" y="72.2">SWDIO_TMS</text>
<text x="158.4" y="77.3">TDI</text>
<text x="87.7" y="106.5">TDO</text>
<text x="86.8" y="109">TRST</text>
<text x="147.4" y="116.6">SDA</text>
<text x="147.6" y="114.1">SCL</text>
<text x="153.8" y="131.9">SPI_CLK</text>
<text x="155" y="129.3">SPI_CS</text>
<text x="152.9" y="134.4">SPI_MISO</text>
<text x="152.9" y="136.9">SPI_MOSI</text>
<text x="334.7" y="196.6">SWDIO_TMS</text>
<text x="333.1" y="199.2">SWDCLK_TCK</text>
<text x="341.7" y="201.7">TDO</text>
<text x="339.5" y="206.8">RESET</text>
<text x="342.6" y="204.3">TDI</text>
<text x="262.9" y="232.2">TRST</text>
<text x="45.7" y="237.3">RESET</text>
</g>
</svg>
